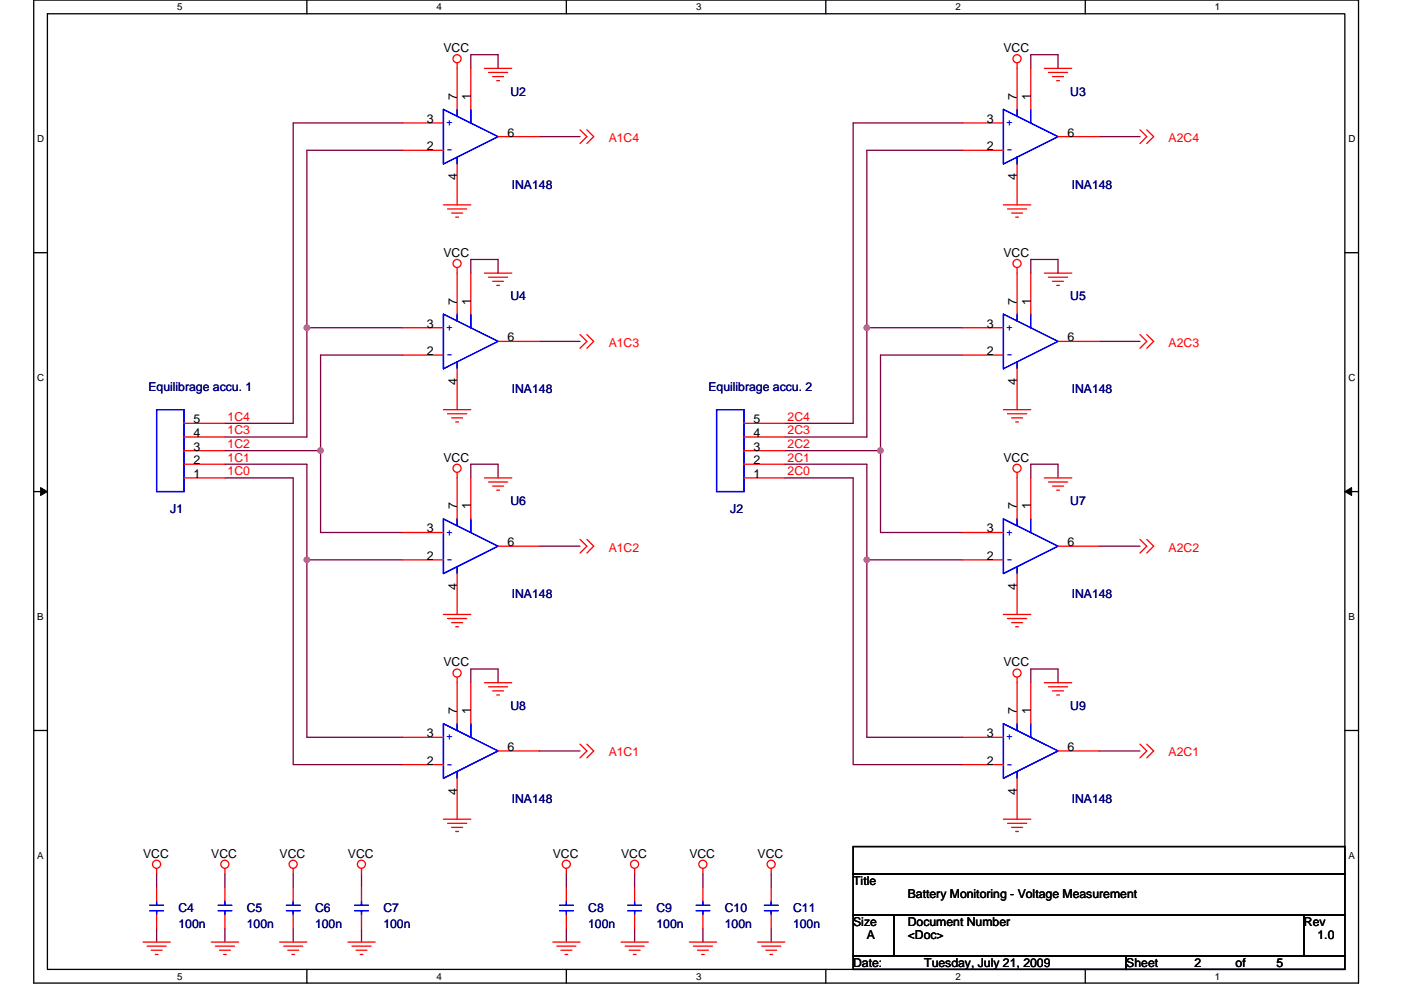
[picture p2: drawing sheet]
<svg xmlns="http://www.w3.org/2000/svg" width="297mm" height="210mm" viewBox="0 0 297 210" stroke-linecap="round" stroke-linejoin="round" font-family="sans-serif">
<path d="M7.2 0h280.8v208.5h-280.8zM10.1 2.9h275v202.7h-275z" fill="none" stroke="#000" stroke-width=".28"/>
<g fill="#fff">
<path d="M37.5 .3h1.2v2.3h-1.2z"/>
<path d="M37.5 205.9h1.2v2.3h-1.2z"/>
</g>
<path d="M65.1 0v2.9M65.1 205.6v2.9" fill="none" stroke="#000" stroke-width=".28"/>
<g fill="#fff">
<path d="M92.6 .3h1.1v2.3h-1.1z"/>
<path d="M92.6 205.9h1.1v2.3h-1.1z"/>
</g>
<path d="M120.1 0v2.9M120.1 205.6v2.9" fill="none" stroke="#000" stroke-width=".28"/>
<g fill="#fff">
<path d="M147.6 .3h1.1v2.3h-1.1z"/>
<path d="M147.6 205.9h1.1v2.3h-1.1z"/>
</g>
<path d="M175.1 0v2.9M175.1 205.6v2.9" fill="none" stroke="#000" stroke-width=".28"/>
<g fill="#fff">
<path d="M202.6 .3h1.1v2.3h-1.1z"/>
<path d="M202.6 205.9h1.1v2.3h-1.1z"/>
</g>
<path d="M230.1 0v2.9M230.1 205.6v2.9" fill="none" stroke="#000" stroke-width=".28"/>
<g fill="#fff">
<path d="M257.6 .3h1.2v2.3h-1.2z"/>
<path d="M257.6 205.9h1.2v2.3h-1.2z"/>
<path d="M7.9 28.3h1.5v2.3h-1.5z"/>
<path d="M285.9 28.3h1.5v2.3h-1.5z"/>
<path d="M7.9 78.9h1.5v2.3h-1.5z"/>
<path d="M285.9 78.9h1.5v2.3h-1.5z"/>
</g>
<path d="M7.2 53.6h2.9M285.1 53.6h2.9" fill="none" stroke="#000" stroke-width=".28"/>
<g fill="#fff">
<path d="M7.9 129.6h1.4v2.3h-1.4z"/>
<path d="M285.9 129.6h1.3v2.3h-1.3z"/>
</g>
<path d="M7.2 104.3h2.9M285.1 104.3h2.9" fill="none" stroke="#000" stroke-width=".28"/>
<path d="M8.6 103.4l1.5 .9-1.5 .8zM285.1 104.3l1.5-.9v1.7z" fill="#000" stroke="#000" stroke-width=".21"/>
<g fill="#fff">
<path d="M7.9 180.3h1.4v2.3h-1.4z"/>
<path d="M285.9 180.3h1.4v2.3h-1.4z"/>
</g>
<path d="M7.2 154.9h2.9M285.1 154.9h2.9M180.9 179.6h104.2v5.7h-104.2zM180.9 185.3h104.2v8.7h-104.2zM180.9 194h8.7v8.7h-8.7zM189.6 194h86.9v8.7h-86.9zM276.5 194h8.6v8.7h-8.6zM180.9 202.7h57.9v2.9h-57.9zM238.8 202.7h46.3v2.9h-46.3z" fill="none" stroke="#000" stroke-width=".28"/>
<g fill="none" stroke="#800040" stroke-width=".28">
<path d="M99.8 14.5v-2.9h5.8v2.9M218.5 14.5v-2.9h5.8v2.9M85.3 26.1h-23.1v63.7h-14.5M85.3 31.9h-20.2v37.6M114.3 29h8.7M204.1 26.1h-23.2v63.7h-14.5M204.1 31.9h-20.3v37.6M233 29h8.7M99.8 57.9v-2.9h5.8v2.9M218.5 57.9v-2.9h5.8v2.9M65.1 69.5h20.2M65.1 69.5v23.2h-17.4"/>
<path d="M85.3 75.3h-17.3v20.3M114.3 72.4h8.7M183.8 69.5v23.2h-17.4M183.8 69.5h20.3M204.1 75.3h-17.4v20.3M233 72.4h8.7M47.7 98.5h17.4v20.2M47.7 95.6h20.3M68 95.6v17.3h17.3M166.4 95.6h20.3M166.4 98.5h17.4v20.2M186.7 95.6v17.3h17.4"/>
<path d="M47.7 101.4h14.5v60.8h23.1M65.1 118.7h20.2M65.1 118.7v37.7h20.2M99.8 101.4v-2.9h5.8v2.9M114.3 115.8h8.7M166.4 101.4h14.5v60.8h23.2M183.8 118.7v37.7h20.3M183.8 118.7h20.3M218.5 101.4v-2.9h5.8v2.9M233 115.8h8.7M99.8 144.8v-2.9h5.8v2.9M114.3 159.3h8.7"/>
<path d="M218.5 144.8v-2.9h5.8v2.9M233 159.3h8.7M33.2 196.9v2.9M33.2 185.3v2.9M47.7 196.9v2.9M47.7 185.3v2.9M62.2 196.9v2.9M62.2 185.3v2.9M76.6 196.9v2.9M76.6 185.3v2.9M120.1 196.9v2.9M120.1 185.3v2.9"/>
<path d="M134.6 196.9v2.9M134.6 185.3v2.9M149 196.9v2.9M149 185.3v2.9M163.5 196.9v2.9M163.5 185.3v2.9"/>
</g>
<g fill="#f0f" stroke="#f0f" stroke-width=".28">
<circle cx="65.1" cy="118.7" r=".57"/>
<circle cx="67.9" cy="95.6" r=".57"/>
<circle cx="65.1" cy="69.5" r=".57"/>
<circle cx="183.8" cy="118.7" r=".57"/>
<circle cx="186.7" cy="95.6" r=".57"/>
<circle cx="183.8" cy="69.5" r=".57"/>
</g>
<g fill="none" stroke="#f00" stroke-width=".28">
<path d="M96.9 13.3v9.9M99.8 14.5v8.7M102.7 14.5h5.8M103.6 15.4h4M104.5 16.2h2.3M105.3 17.1h.6M215.6 13.3v9.9M218.5 14.5v8.7M221.4 14.5h5.8M222.3 15.4h4.1M223.2 16.2h2.3M224 17.1h.6"/>
<path d="M85.3 31.9h8.7M85.3 26.1h8.7M96.9 34.8v8.7M105.6 29h8.7M123 27.5l1.4 1.5-1.4 1.4M124.4 27.5l1.5 1.5-1.5 1.4M204.1 31.9h8.6M204.1 26.1h8.6M215.6 34.8v8.7M224.3 29h8.7M241.7 27.5l1.4 1.5-1.4 1.4M243.1 27.5l1.5 1.5-1.5 1.4"/>
<path d="M94 43.5h5.8M94.9 44.3h4.1M95.8 45.2h2.3M96.6 46.1h.6M96.9 56.8v9.8M99.8 57.9v8.7M102.7 57.9h5.8M103.6 58.8h4M104.5 59.7h2.3M212.7 43.5h5.8M213.6 44.3h4.1M214.5 45.2h2.3"/>
<path d="M215.3 46.1h.6M215.6 56.8v9.8M218.5 57.9v8.7M221.4 57.9h5.8M222.3 58.8h4.1M223.2 59.7h2.3M85.3 75.3h8.7M85.3 69.5h8.7M96.9 78.2v8.7M105.3 60.5h.6M105.6 72.4h8.7M123 71l1.4 1.4-1.4 1.5"/>
<path d="M124.4 71l1.5 1.4-1.5 1.5M204.1 75.3h8.6M204.1 69.5h8.6M215.6 78.2v8.7M224 60.5h.6M224.3 72.4h8.7M241.7 71l1.4 1.4-1.4 1.5M243.1 71l1.5 1.4-1.5 1.5M39 98.5h8.7M39 95.6h8.7M39 92.7h8.7M39 89.8h8.7"/>
<path d="M94 86.9h5.8M94.9 87.8h4.1M95.8 88.6h2.3M96.6 89.5h.6M157.7 98.5h8.7M157.7 95.6h8.7M157.7 92.7h8.7M157.7 89.8h8.7M212.7 86.9h5.8M213.6 87.8h4.1M214.5 88.6h2.3M215.3 89.5h.6"/>
<path d="M39 101.4h8.7M85.3 118.7h8.7M85.3 112.9h8.7M96.9 100.2v9.9M99.8 101.4v8.7M102.7 101.4h5.8M103.6 102.2h4M104.5 103.1h2.3M105.3 104h.6M105.6 115.8h8.7M123 114.4l1.4 1.4-1.4 1.5M124.4 114.4l1.5 1.4-1.5 1.5"/>
<path d="M157.7 101.4h8.7M204.1 118.7h8.6M204.1 112.9h8.6M215.6 100.2v9.9M218.5 101.4v8.7M221.4 101.4h5.8M222.3 102.2h4.1M223.2 103.1h2.3M224 104h.6M224.3 115.8h8.7M241.7 114.4l1.4 1.4-1.4 1.5M243.1 114.4l1.5 1.4-1.5 1.5"/>
<path d="M94 130.3h5.8M94.9 131.2h4.1M95.8 132.1h2.3M96.6 132.9h.6M96.9 121.6v8.7M212.7 130.3h5.8M213.6 131.2h4.1M214.5 132.1h2.3M215.3 132.9h.6M215.6 121.6v8.7M85.3 156.4h8.7M96.9 143.6v9.9"/>
<path d="M99.8 144.8v8.7M102.7 144.8h5.8M103.6 145.7h4M104.5 146.5h2.3M105.3 147.4h.6M105.6 159.3h8.7M123 157.8l1.4 1.5-1.4 1.4M124.4 157.8l1.5 1.5-1.5 1.4M204.1 156.4h8.6M215.6 143.6v9.9M218.5 144.8v8.7M221.4 144.8h5.8"/>
<path d="M222.3 145.7h4.1M223.2 146.5h2.3M224 147.4h.6M224.3 159.3h8.7M241.7 157.8l1.4 1.5-1.4 1.4M243.1 157.8l1.5 1.5-1.5 1.4M85.3 162.2h8.7M94 173.8h5.8M94.9 174.6h4.1M95.8 175.5h2.3M96.6 176.4h.6M96.9 165.1v8.7"/>
<path d="M204.1 162.2h8.6M212.7 173.8h5.8M213.6 174.6h4.1M214.5 175.5h2.3M215.3 176.4h.6M215.6 165.1v8.7M30.3 199.8h5.8M33.2 184.2v1.1M33.2 188.2v2.9M33.2 194v2.9M44.8 199.8h5.8M47.7 184.2v1.1"/>
<path d="M47.7 188.2v2.9M47.7 194v2.9M59.3 199.8h5.8M62.2 184.2v1.1M62.2 188.2v2.9M62.2 194v2.9M73.8 199.8h5.7M76.6 184.2v1.1M76.6 188.2v2.9M76.6 194v2.9M117.2 199.8h5.8M120.1 184.2v1.1"/>
<path d="M120.1 188.2v2.9M120.1 194v2.9M131.7 199.8h5.8M134.6 184.2v1.1M134.6 188.2v2.9M134.6 194v2.9M146.2 199.8h5.7M149 188.2v2.9M149 194v2.9M149 184.2v1.1M160.6 199.8h5.8M163.5 184.2v1.1"/>
<path d="M163.5 188.2v2.9M163.5 194v2.9M31.2 200.7h4M32.1 201.5h2.3M32.9 202.4h.6M45.7 200.7h4M46.5 201.5h2.3M47.4 202.4h.6M60.2 200.7h4M61 201.5h2.3M61.9 202.4h.6M74.6 200.7h4.1"/>
<path d="M75.5 201.5h2.3M76.4 202.4h.5M118.1 200.7h4M118.9 201.5h2.3M119.8 202.4h.6M132.5 200.7h4.1M133.4 201.5h2.3M134.3 202.4h.5M147 200.7h4.1M147.9 201.5h2.3M148.8 202.4h.5M161.5 200.7h4"/>
<path d="M162.4 201.5h2.3M163.2 202.4h.6"/>
<circle cx="96.9" cy="12.5" r=".86"/>
<circle cx="215.6" cy="12.5" r=".86"/>
<circle cx="96.9" cy="55.9" r=".86"/>
<circle cx="215.6" cy="55.9" r=".86"/>
<circle cx="96.9" cy="99.3" r=".86"/>
<circle cx="215.6" cy="99.3" r=".86"/>
<circle cx="96.9" cy="142.8" r=".86"/>
<circle cx="215.6" cy="142.8" r=".86"/>
<circle cx="33.2" cy="183.3" r=".86"/>
<circle cx="47.7" cy="183.3" r=".86"/>
<circle cx="62.2" cy="183.3" r=".86"/>
<circle cx="76.6" cy="183.3" r=".86"/>
<circle cx="120.1" cy="183.3" r=".86"/>
<circle cx="134.5" cy="183.3" r=".86"/>
<circle cx="149" cy="183.3" r=".86"/>
<circle cx="163.5" cy="183.3" r=".86"/>
</g>
<g fill="none" stroke="#00f" stroke-width=".28">
<path d="M94 23.2l11.6 5.8-11.6 5.8zM96.9 23.2v1.4M96.9 33.3v1.5M99.8 23.2v2.9M212.7 23.2l11.6 5.8-11.6 5.8zM215.6 23.2v1.4M215.6 33.3v1.5M218.5 23.2v2.9M94 66.6l11.6 5.8-11.6 5.8zM96.9 66.6v1.5M96.9 76.8v1.4M99.8 66.6v2.9"/>
<path d="M212.7 66.6l11.6 5.8-11.6 5.8zM215.6 66.6v1.5M215.6 76.8v1.4M218.5 66.6v2.9M33.2 86.9h5.8v17.4h-5.8zM151.9 86.9h5.8v17.4h-5.8zM94 110.1l11.6 5.7-11.6 5.8zM96.9 110.1v1.4M99.8 110.1v2.8M212.7 110.1l11.6 5.7-11.6 5.8zM215.6 110.1v1.4M218.5 110.1v2.8"/>
<path d="M96.9 120.2v1.4M215.6 120.2v1.4M94 153.5l11.6 5.8-11.6 5.8zM96.9 153.5v1.4M99.8 153.5v2.9M212.7 153.5l11.6 5.8-11.6 5.8zM215.6 153.5v1.4M218.5 153.5v2.9M96.9 163.6v1.5M215.6 163.6v1.5M31.8 193.2h2.9M31.8 192h2.9"/>
<path d="M33.2 191.1v.9M33.2 193.2v.8M46.2 193.2h2.9M46.2 192h2.9M47.7 191.1v.9M47.7 193.2v.8M60.7 193.2h2.9M60.7 192h2.9M62.2 191.1v.9M62.2 193.2v.8M75.2 193.2h2.9M75.2 192h2.9"/>
<path d="M76.6 191.1v.9M76.6 193.2v.8M118.6 193.2h2.9M118.6 192h2.9M120.1 191.1v.9M120.1 193.2v.8M133.1 193.2h2.9M133.1 192h2.9M134.6 191.1v.9M134.6 193.2v.8M147.6 193.2h2.9M147.6 192h2.9"/>
<path d="M149 191.1v.9M149 193.2v.8M162.1 193.2h2.9M162.1 192h2.9M163.5 191.1v.9M163.5 193.2v.8"/>
</g>
<g font-size="2.6">
<text x="94" y="11">VCC</text>
<text x="212.7" y="11">VCC</text>
<text x="96.9" y="21.2" transform="rotate(-90 96.9 21.2)">7</text>
<text x="99.8" y="21.2" transform="rotate(-90 99.8 21.2)">1</text>
<text x="215.6" y="21.2" transform="rotate(-90 215.6 21.2)">7</text>
<text x="218.5" y="21.2" transform="rotate(-90 218.5 21.2)">1</text>
<text x="90.5" y="26.1">3</text>
<text x="107.6" y="29">6</text>
<text x="209.3" y="26.1">3</text>
<text x="226.4" y="29">6</text>
<text x="90.5" y="31.9">2</text>
<text x="209.3" y="31.9">2</text>
<text x="96.9" y="38.3" transform="rotate(-90 96.9 38.3)">4</text>
<text x="215.6" y="38.3" transform="rotate(-90 215.6 38.3)">4</text>
<text x="94" y="54.5">VCC</text>
<text x="212.7" y="54.5">VCC</text>
<text x="96.9" y="64.6" transform="rotate(-90 96.9 64.6)">7</text>
<text x="99.8" y="64.6" transform="rotate(-90 99.8 64.6)">1</text>
<text x="215.6" y="64.6" transform="rotate(-90 215.6 64.6)">7</text>
<text x="218.5" y="64.6" transform="rotate(-90 218.5 64.6)">1</text>
<text x="90.5" y="69.5">3</text>
<text x="209.3" y="69.5">3</text>
<text x="90.5" y="75.3">2</text>
<text x="107.6" y="72.4">6</text>
<text x="209.3" y="75.3">2</text>
<text x="226.4" y="72.4">6</text>
<text x="96.9" y="81.7" transform="rotate(-90 96.9 81.7)">4</text>
<text x="215.6" y="81.7" transform="rotate(-90 215.6 81.7)">4</text>
<text x="41" y="89.8">5</text>
<text x="159.8" y="89.8">5</text>
<text x="41" y="95.6">3</text>
<text x="41" y="92.7">4</text>
<text x="159.8" y="95.6">3</text>
<text x="159.8" y="92.7">4</text>
<text x="41" y="101.3">1</text>
<text x="41" y="98.4">2</text>
<text x="94" y="97.9">VCC</text>
<text x="159.8" y="101.3">1</text>
<text x="159.8" y="98.4">2</text>
<text x="212.7" y="97.9">VCC</text>
<text x="90.5" y="112.9">3</text>
<text x="96.9" y="108" transform="rotate(-90 96.9 108)">7</text>
<text x="99.8" y="108" transform="rotate(-90 99.8 108)">1</text>
<text x="209.3" y="112.9">3</text>
<text x="215.6" y="108" transform="rotate(-90 215.6 108)">7</text>
<text x="218.5" y="108" transform="rotate(-90 218.5 108)">1</text>
<text x="90.5" y="118.7">2</text>
<text x="107.6" y="115.8">6</text>
<text x="209.3" y="118.7">2</text>
<text x="226.4" y="115.8">6</text>
<text x="96.9" y="125.1" transform="rotate(-90 96.9 125.1)">4</text>
<text x="215.6" y="125.1" transform="rotate(-90 215.6 125.1)">4</text>
<text x="94" y="141.4">VCC</text>
<text x="212.7" y="141.4">VCC</text>
<text x="96.9" y="151.5" transform="rotate(-90 96.9 151.5)">7</text>
<text x="99.8" y="151.5" transform="rotate(-90 99.8 151.5)">1</text>
<text x="215.6" y="151.5" transform="rotate(-90 215.6 151.5)">7</text>
<text x="218.5" y="151.5" transform="rotate(-90 218.5 151.5)">1</text>
<text x="90.5" y="156.4">3</text>
<text x="107.6" y="159.3">6</text>
<text x="209.3" y="156.4">3</text>
<text x="226.4" y="159.3">6</text>
<text x="90.5" y="162.2">2</text>
<text x="209.3" y="162.2">2</text>
<text x="96.9" y="168.6" transform="rotate(-90 96.9 168.6)">4</text>
<text x="215.6" y="168.6" transform="rotate(-90 215.6 168.6)">4</text>
<text x="30.3" y="181.9">VCC</text>
<text x="44.8" y="181.9">VCC</text>
<text x="59.3" y="181.9">VCC</text>
<text x="73.8" y="181.9">VCC</text>
<text x="117.2" y="181.9">VCC</text>
<text x="131.7" y="181.9">VCC</text>
<text x="146.2" y="181.9">VCC</text>
<text x="160.6" y="181.9">VCC</text>
<text x="180.9" y="187.7">Title</text>
<text x="192.5" y="190.6">Battery Monitoring - Voltage Measurement</text>
<text x="180.9" y="196.4">Size</text>
<text x="192.5" y="196.4">Document Number</text>
<text x="276.5" y="196.4">Rev</text>
<text x="183.8" y="199.3">A</text>
<text x="192.5" y="199.3">&lt;Doc&gt;</text>
<text x="279.3" y="199.3">1.0</text>
<text x="180.9" y="205">Date:</text>
<text x="196" y="205">Tuesday, July 21, 2009</text>
<text x="238.8" y="205">Sheet</text>
<text x="253.3" y="205">2</text>
<text x="262" y="205">of</text>
<text x="270.7" y="205">5</text>
</g>
<g font-size="2.6" fill="#000080">
<text x="108.2" y="20.3">U2</text>
<text x="226.9" y="20.3">U3</text>
<text x="108.5" y="40">INA148</text>
<text x="227.2" y="40">INA148</text>
<text x="108.2" y="63.7">U4</text>
<text x="226.9" y="63.7">U5</text>
<text x="31.5" y="82.8">Equilibrage accu. 1</text>
<text x="108.5" y="83.4">INA148</text>
<text x="150.2" y="82.8">Equilibrage accu. 2</text>
<text x="227.2" y="83.4">INA148</text>
<text x="108.2" y="107.2">U6</text>
<text x="226.9" y="107.2">U7</text>
<text x="36.1" y="108.9">J1</text>
<text x="154.8" y="108.9">J2</text>
<text x="108.5" y="126.9">INA148</text>
<text x="227.2" y="126.9">INA148</text>
<text x="108.2" y="150.6">U8</text>
<text x="226.9" y="150.6">U9</text>
<text x="108.5" y="170.3">INA148</text>
<text x="227.2" y="170.3">INA148</text>
<text x="37.8" y="193.5">C4</text>
<text x="37.8" y="196.9">100n</text>
<text x="52.3" y="193.5">C5</text>
<text x="52.3" y="196.9">100n</text>
<text x="66.8" y="193.5">C6</text>
<text x="66.8" y="196.9">100n</text>
<text x="81.3" y="193.5">C7</text>
<text x="81.3" y="196.9">100n</text>
<text x="124.7" y="193.5">C8</text>
<text x="124.7" y="196.9">100n</text>
<text x="139.2" y="193.5">C9</text>
<text x="139.2" y="196.9">100n</text>
<text x="153.7" y="193.5">C10</text>
<text x="153.7" y="196.9">100n</text>
<text x="168.1" y="193.5">C11</text>
<text x="168.1" y="196.9">100n</text>
</g>
<g font-size="2.6" fill="#00f">
<text x="94.6" y="26.7">+</text>
<text x="213.3" y="26.7">+</text>
<text x="94.6" y="32.5">-</text>
<text x="213.3" y="32.5">-</text>
<text x="94.6" y="70.2">+</text>
<text x="213.3" y="70.2">+</text>
<text x="94.6" y="76">-</text>
<text x="213.3" y="76">-</text>
<text x="94.6" y="113.6">+</text>
<text x="213.3" y="113.6">+</text>
<text x="94.6" y="119.4">-</text>
<text x="213.3" y="119.4">-</text>
<text x="94.6" y="157">+</text>
<text x="213.3" y="157">+</text>
<text x="94.6" y="162.8">-</text>
<text x="213.3" y="162.8">-</text>
</g>
<g font-size="2.6" fill="#f00">
<text x="129" y="30.1">A1C4</text>
<text x="247.8" y="30.1">A2C4</text>
<text x="129" y="73.6">A1C3</text>
<text x="247.8" y="73.6">A2C3</text>
<text x="48.3" y="89.2">1C4</text>
<text x="167" y="89.2">2C4</text>
<text x="48.3" y="92.1">1C3</text>
<text x="48.3" y="95">1C2</text>
<text x="167" y="92.1">2C3</text>
<text x="167" y="95">2C2</text>
<text x="48.3" y="100.8">1C0</text>
<text x="48.3" y="97.9">1C1</text>
<text x="167" y="100.8">2C0</text>
<text x="167" y="97.9">2C1</text>
<text x="129" y="117">A1C2</text>
<text x="247.8" y="117">A2C2</text>
<text x="129" y="160.4">A1C1</text>
<text x="247.8" y="160.4">A2C1</text>
</g>
<g font-size="2.1">
<text x="37.5" y="2.2">5</text>
<text x="92.6" y="2.2">4</text>
<text x="147.6" y="2.2">3</text>
<text x="202.6" y="2.2">2</text>
<text x="257.6" y="2.2">1</text>
<text x="7.9" y="30.1">D</text>
<text x="285.9" y="30.1">D</text>
<text x="7.9" y="80.8">C</text>
<text x="285.9" y="80.8">C</text>
<text x="7.9" y="131.4">B</text>
<text x="285.9" y="131.4">B</text>
<text x="7.9" y="182.1">A</text>
<text x="285.9" y="182.1">A</text>
<text x="37.5" y="207.8">5</text>
<text x="92.6" y="207.8">4</text>
<text x="147.6" y="207.8">3</text>
<text x="202.6" y="207.8">2</text>
<text x="257.6" y="207.8">1</text>
</g>
</svg>
